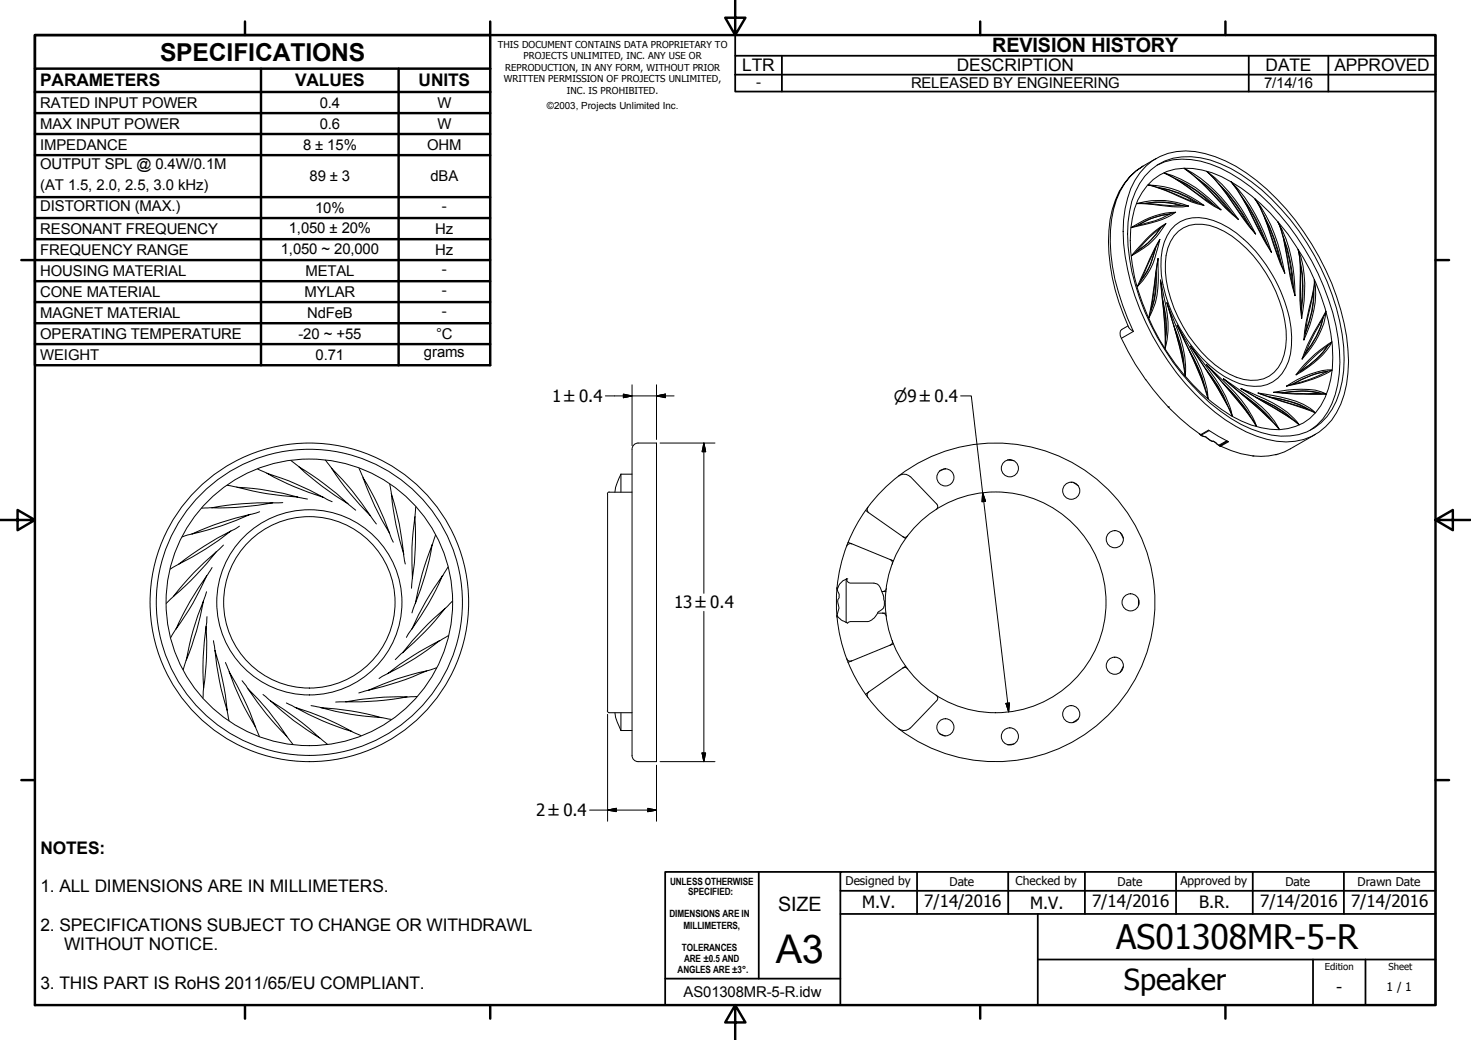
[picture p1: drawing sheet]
<svg xmlns="http://www.w3.org/2000/svg" width="420mm" height="297mm" viewBox="0 0 420 297" stroke-linecap="round" stroke-linejoin="round" font-family="sans-serif">
<!-- layer: Visible (ISO) -->
<g fill="none" stroke="#000" stroke-width=".29">
<path d="M327.3 58.1a20 20 0 0 1 10 .7M327.3 47.4a17.1 17.1 0 0 1 16.9-3.5 43.1 43.1 0 0 1 20.4 12.9 73.1 73.1 0 0 1 20.4 42.9 30 30 0 0 1-4.6 20.3 16.9 16.9 0 0 1-18.6 5.5 44.5 44.5 0 0 1-20.4-12.9 73.7 73.7 0 0 1-20.5-43 32.2 32.2 0 0 1 3.3-18.1l1.4-2.2zM327.7 52.9a14.3 14.3 0 0 1 13-4.8 32 32 0 0 1 16.7 7.8 65.9 65.9 0 0 1 23.2 42.8 28.4 28.4 0 0 1-3.3 17.2 15 15 0 0 1-17.1 6.3 37.1 37.1 0 0 1-16.9-9.7 66.9 66.9 0 0 1-19.9-37 32.9 32.9 0 0 1 1.6-18.4l1.3-2.2zM328.7 48.6a16.1 16.1 0 0 1 14.2-3.5 37.7 37.7 0 0 1 17.4 9.1 70.7 70.7 0 0 1 23.5 44.8 30.6 30.6 0 0 1-3.3 17.9 15.8 15.8 0 0 1-17.4 7.4 43.2 43.2 0 0 1-22.9-14.6 71.3 71.3 0 0 1-17.6-35.8 34.8 34.8 0 0 1 1.7-19.1l1.2-2.4 1.5-2.1zM330.3 45.3l-3.8 2.1M330.5 47.2a19.1 19.1 0 0 1 15.2-.4 51.4 51.4 0 0 1 22.3 17.5 69.7 69.7 0 0 1 14.6 35.9 30.3 30.3 0 0 1-3.4 17.5l-1.4 2-1.7 1.8-1.8 1.4M331.2 53.7a26.2 26.2 0 0 1 10.2 4.1M336.4 51.4a32.9 32.9 0 0 1 9.7 6.9M342.4 51.4a38.2 38.2 0 0 1 8.8 8.9M348.8 53.3a47.4 47.4 0 0 1 7.5 10.5M355.2 57.1a49.9 49.9 0 0 1 6 11.5M330.1 70.8a22.3 22.3 0 0 1-4.1 9.1"/>
<path d="M330.2 78a27.9 27.9 0 0 1-1.3 10.1M331.5 65.1a19.2 19.2 0 0 1-6.9 6.7M333.9 61.2a20 20 0 0 0-8.7 3M333.9 61.2l-.1 .1M333.9 61.2h.1M335.7 64.3a10.9 10.9 0 0 1 10.9-1.3 33.8 33.8 0 0 1 16 14.1 38.2 38.2 0 0 1 6.3 21.6 12.6 12.6 0 0 1-5.4 10.4 12.2 12.2 0 0 1-11.5-.4 36.5 36.5 0 0 1-14.9-14.9 38.6 38.6 0 0 1-5.5-17.8 14.7 14.7 0 0 1 4.1-11.7zM336.6 66a10.4 10.4 0 0 1 10.9-.9 33.9 33.9 0 0 1 15.6 15.5 32.5 32.5 0 0 1 4.1 18.6 9.9 9.9 0 0 1-8 9.4 16.9 16.9 0 0 1-12.2-4.4 40.1 40.1 0 0 1-14.1-26.7 13.6 13.6 0 0 1 3.7-11.5zM361.3 62.2a46.4 46.4 0 0 1 4.3 12.3M366.7 68.4a45.6 45.6 0 0 1 2.4 12.7M371.4 75.6a36.1 36.1 0 0 1 .2 12.4M320.4 94.1a1.95 1.95 0 0 0-.1 2.5 66.1 66.1 0 0 0 7 11.8M322.4 93.5l1.3 1.2"/>
<path d="M332.1 85.9a30.6 30.6 0 0 1 .8 10M335.5 93.7a33.2 33.2 0 0 1 2.4 9.5M375.2 83.1a28.2 28.2 0 0 1-2.3 11.6M377.8 90.9a21.9 21.9 0 0 1-5 10M379.2 98.7l-1.4 1.9a28 28 0 0 1-6.4 5.4M333.7 116.3h.1M333.7 116.3a58.4 58.4 0 0 0 9.3 7.8M339.9 100.6a40.4 40.4 0 0 1 3.8 8.8M344.9 106.2a35.5 35.5 0 0 1 5 8.1M349.9 110.1a37.2 37.2 0 0 1 6.4 7.7M354.6 112.5a37 37 0 0 1 8 7M358.9 113.6a32.1 32.1 0 0 1 9.5 5.6"/>
<path d="M362.8 113.5a29.8 29.8 0 0 1 10.5 3.3M366.3 112.2a24.5 24.5 0 0 1 10.6 .1M378.9 106.2l-1 .1a24.9 24.9 0 0 0-8.6 3.4M378.9 106.2l-.2 .1M379 106.1l-.1 .1M64.9 138.6l2.9 .6M73.6 134l2.7 1.2M83.1 131.6l2.3 1.7M93 131.4l1.7 2.4M102.6 133.8l1.1 2.6M111.3 138.3l.5 2.8M177.4 135.4v5.2"/>
<path d="M177.4 135.4a15.4 15.4 0 0 0-1.8 5.2M177.4 135.4h3.1M182.2 126.5h5.3v91h-5.3M182.3 126.5a1.75 1.75 0 0 0-1.8 1.8v87.5a1.75 1.75 0 0 0 1.8 1.7M256.7 135.9a2.44 2.44 0 0 1 3.3 .3M260 136.1l7.5 7.8M270 133.9l-1.7 .7M287.7 131.4l1.9 .2M306.4 137.7l1.6 1.1M342.9 124.2l.4 .3M345.2 122.9l5.7 3.3M345.4 123l-2.2 1.3"/>
<path d="M348.2 127.2l.2 .2M348.5 127.4h.2a29.8 29.8 0 0 0 9.2 2.8M348.5 127.4h.1M350.4 125.9l-2.2 1.2M350.5 126l-2.1 1.2M350.7 126.1l-2.2 1.3M357.9 130.2h.1M364.4 129.8h.1M375.7 124.1l-8.9 5-2.4 .7M54.9 152.5l-2.8 .8M60.5 145l-2.9 .1M63.8 155.7l-.8 .8a90.3 90.3 0 0 0-13.4 13.8l3.3-2.9a91.2 91.2 0 0 0 8.8-9.7"/>
<path d="M68.4 150.3l-1 .6a83.3 83.3 0 0 0-16.3 10.2l3.9-2a82.6 82.6 0 0 0 10.9-7.4M74.2 146.2l-1.1 .3a88.6 88.6 0 0 0-18.2 6l4.2-1.1a77.3 77.3 0 0 0 12.3-4.5M80.8 143.6h-1.2a90.2 90.2 0 0 0-19.1 1.4h4.4a88.9 88.9 0 0 0 13-1.4M85 142a86.2 86.2 0 0 1-17.2-2.8 91.2 91.2 0 0 1 18.9 3.2l1.1 .1M92.3 142a79.5 79.5 0 0 1-16-6.8 103.2 103.2 0 0 1 18.6 8.1M99.4 143.9a84.8 84.8 0 0 1-14-10.6 93.3 93.3 0 0 1 15.3 11.7l.9 .7M105.8 147.3a77.5 77.5 0 0 1-11.1-13.5 109.7 109.7 0 0 1 12.8 15.9M111.3 152.3a91.5 91.5 0 0 1-7.6-15.9 107.1 107.1 0 0 1 8.6 18.5M115.3 158.3a83 83 0 0 1-3.5-17.2 83.5 83.5 0 0 1 3.7 18.9l.3 1.1M118.7 144.8l-.2 2.8M124.4 152.8l-1 2.8M173.5 141.1v61.9"/>
<path d="M174 140.5l-.5 .6M174.1 140.6h6.4M241.8 155.9a45.5 45.5 0 0 0-2.7 11.9M241.8 155.9a45.5 45.5 0 0 1 14.9-20 45.5 45.5 0 0 1 61.2 5.4 45.5 45.5 0 0 1 0 61.5 45.5 45.5 0 0 1-61.2 5.4M242.3 154.9l1 .4M243.3 155.3a1.18 1.18 0 0 0-1.4 .6M243.3 155.3l11 4.5M247.3 145.8l.8 .6M247.9 144.9a1.16 1.16 0 0 0 .2 1.5M248.1 146.4l9.8 6.9M254.3 159.8a1.14 1.14 0 0 1 .6 1.3M254.3 159.8l.9 .4"/>
<path d="M257.9 153.3l.8 .5M259.3 153a.94 .94 0 0 1-1.4 .3M267.5 143.9l.3 .9-.4 .8M320 152.1l.8 1.6M49.6 170.3l-2.1 2M50.3 179.6l-1.5 2.5M51.1 161.1l-2.5 1.4M59 169l-.3 1.1a86.1 86.1 0 0 0-5.5 18.4l1.6-4.1a81.4 81.4 0 0 0 3.3-12.7M59.1 176.1v1.1a95.7 95.7 0 0 0-.9 19.3l.5-4.4a75.8 75.8 0 0 0 .2-13.2M60.6 162.1l-.6 1a94.9 94.9 0 0 0-9.7 16.5l2.5-3.6a70.7 70.7 0 0 0 6.3-11.5M117.7 179.6a84.6 84.6 0 0 1 8.7-15.1 103.2 103.2 0 0 1-10.3 17.5M117.8 165.1a83.4 83.4 0 0 1 .7-17.5 86.4 86.4 0 0 1-.9 19.3l-.1 1.1"/>
<path d="M118.6 172.4a85.7 85.7 0 0 1 4.8-16.8 102.5 102.5 0 0 1-5.7 19.5M128 162l-1.6 2.5M129.2 171.8l-2.1 2M239.1 176.1v.1M239.1 167.8v.3M239.1 168v.2M239.1 176.2a45.5 45.5 0 0 0 2.7 11.9M239.1 167.8l-.2 3.8 .2 4.5M239.1 175.8v.3M239.1 168.4l.1 .2M239.1 175.9v.4M240.5 166.2l1.4-.9-.2 .2v12.2l.2 .1a5.2 5.2 0 0 1-2.8-2v-.3a4.2 4.2 0 0 0 .2-3.7l.3-1a3.5 3.5 0 0 0-.5-2.5l.7-1.5z"/>
<path d="M241.9 165.3h.1M241.9 165.3a1.09 1.09 0 0 0 1 1.2h6.7a2.17 2.17 0 0 1 2.1 2.1l.6 1.4 .2 1.5a2.64 2.64 0 0 1-1.7 3.4 4.6 4.6 0 0 1-3 2.6h-4.9l-.8 .5-.2-.2M250.7 175.1h2.3M251.9 169h1.1M252.1 175.1a1.11 1.11 0 0 1 1.1 .9M253.2 168.1a1.11 1.11 0 0 1-1.1 .9M325.2 171.1v1.9M53.2 188.5l-.9 2.8M58.2 196.5l-.2 2.9M61 183l.2 1.1a93.5 93.5 0 0 0 3.7 18.8l-.9-6.5-1.4-6.4-1.2-4.2M64.4 189.2l.4 1a86.6 86.6 0 0 0 8.2 17.4l-1.6-4a92.5 92.5 0 0 0-5.9-11.7M69.2 194.4l.6 .9a94.5 94.5 0 0 0 12.1 15l-2.5-3.6a71.3 71.3 0 0 0-8.5-9.9"/>
<path d="M75.1 198.4l.9 .7a90.4 90.4 0 0 0 15.2 11.6l-3.2-2.9a94.8 94.8 0 0 0-10.7-7.6M105.2 197.2a79.7 79.7 0 0 1 16.7-5.6 117.3 117.3 0 0 1-19.4 6.3M110.7 192.4a86.4 86.4 0 0 1 14.8-9.4 103.9 103.9 0 0 1-17.2 10.8M115 186.4a80.3 80.3 0 0 1 12.1-12.6 91 91 0 0 1-13.4 13.8l-.8 .8M119.1 198.9l-2.9 .2M124.7 190.7l-2.8 .9M128.1 181.5l-2.6 1.5M241.8 188.1a45.5 45.5 0 0 0 14.9 20.1M241.9 188.1a1.03 1.03 0 0 0 1.4 .7M243.3 188.8l-1 .4M248.1 197.7a1.16 1.16 0 0 0-.2 1.5M248.1 197.7l-.8 .6"/>
<path d="M254.3 184.3l-11 4.5M254.9 182.9a1.06 1.06 0 0 1-.6 1.4M255.2 183.9l-.9 .4M257.9 190.8a.94 .94 0 0 1 1.4 .3M257.9 190.8l-9.8 6.9M258.7 190.2l-.8 .6M267.4 198.5l.4 .8-.3 .8M320.8 190.4l-.8 1.6M64.9 202.9l.5 3M73 207.6l1.1 2.8M81.8 200.8l1 .5a93.9 93.9 0 0 0 17.7 7.6l-3.9-2a78 78 0 0 0-12.3-4.9M81.9 210.3l1.8 2.3"/>
<path d="M88.8 201.5l1.2 .2a90.1 90.1 0 0 0 18.9 3.3l-4.3-1.1a82.4 82.4 0 0 0-13-1.8M91.2 210.7l2.3 1.9M98.7 200.5a78 78 0 0 1 17.5-1.4 104.5 104.5 0 0 1-20.3 1.4M100.5 208.9l2.6 1.2M108.9 205l2.9 .5M173.5 203l.5 .6h6.5M175.6 203.6l.2 1.3 1.6 3.7M177.4 203.6v5M177.4 208.6h3.1M260 207.9a2.44 2.44 0 0 1-3.3 .2M267.5 200.1l-7.5 7.8M268.3 209.5l1.7 .7"/>
<path d="M284.4 203.6a31.5 31.5 0 0 1-27.7-46.7 31.5 31.5 0 0 1 54.2-1.9 31.5 31.5 0 0 1-24.3 48.5l-2.2 .1M289.6 212.5l-1.9 .2M308 205.3l-1.6 1.1"/>
<circle cx="270" cy="136.4" r="2.44"/>
<circle cx="288.4" cy="133.7" r="2.44"/>
<circle cx="306" cy="140.2" r="2.44"/>
<circle cx="318.4" cy="154" r="2.44"/>
<circle cx="88.4" cy="172" r="26.5"/>
<circle cx="88.4" cy="172" r="40.9"/>
<circle cx="88.4" cy="172" r="45.5"/>
<circle cx="88.4" cy="172" r="43.7"/>
<circle cx="88.4" cy="172" r="24.5"/>
<circle cx="322.9" cy="172" r="2.44"/>
<circle cx="318.4" cy="190.1" r="2.44"/>
<circle cx="270" cy="207.7" r="2.44"/>
<circle cx="288.4" cy="210.3" r="2.44"/>
<circle cx="306" cy="204" r="2.44"/>
</g>
<!-- layer: Visible Narrow (ISO) -->
<g fill="none" stroke="#000" stroke-width=".29">
<path d="M324.7 58.2a22.2 22.2 0 0 1 14.8 .7 32.5 32.5 0 0 1-10.2-.5zM324.7 58.2l1.7-.2 8.8 .8 2.7-.1M327.2 58.1a22.6 22.6 0 0 1 11.3 .7l1 .1M327.9 52.8a26.7 26.7 0 0 1 16 5.9 64.6 64.6 0 0 1-11.2-4.4zM327.9 52.8l5.2 1.6 6.1 2.6 3 1M330.8 53.6a26.8 26.8 0 0 1 11.4 4.4l1.7 .7M332.5 49.4a34.5 34.5 0 0 1 16.2 10.5 49.4 49.4 0 0 1-9.4-6.4l-4.3-2.8zM332.5 49.4l5.1 2.8 6.4 4.6 3.1 2M335.9 51.1a40 40 0 0 1 11.7 8.1l1.1 .7M338.2 48.1a43.2 43.2 0 0 1 15.6 14.6 62.5 62.5 0 0 1-9.1-9.1l-4.1-3.8zM338.2 48.1l1 .7a96.6 96.6 0 0 1 11.5 11.1l3.1 2.8M341.8 50.8a41.7 41.7 0 0 1 10.3 10.4"/>
<path d="M344.7 48.9a53.9 53.9 0 0 1 8.9 11.4l3.3 4.5 1.7 2.1-4.1-5.5a71.8 71.8 0 0 0-9.1-11.8l-.7-.7a46.5 46.5 0 0 1 13.9 18M348.2 52.6a47.2 47.2 0 0 1 9 12.3M351.6 51.9a50.3 50.3 0 0 1 11.6 20.2l-1.6-2.5-2.7-5.1a57.8 57.8 0 0 0-7.3-12.6zM351.6 51.9a38 38 0 0 1 5.8 9.4l5.8 10.8M354.6 56.1a49.8 49.8 0 0 1 7.3 13.8M358.5 56.8a46.5 46.5 0 0 1 8.5 21.2l-1.2-2.6-2-5.4a46.6 46.6 0 0 0-5.3-13.2zM358.5 56.8a33.9 33.9 0 0 1 4.3 9.7l2.5 7.2 1.7 4.3M323.1 65a23.5 23.5 0 0 1 12.7-4.4 30.6 30.6 0 0 1-11.6 4.2zM324.6 71.9l-1.4 1.2M327.2 68.5l2.4-2.2 3.4-2.4a22.8 22.8 0 0 1-9.8 9.2zM330.1 70.7a22.1 22.1 0 0 1-4.2 9.4M330.3 77.6a24 24 0 0 1-1.6 11"/>
<path d="M330.8 73.8v2.3a24.3 24.3 0 0 1-2.7 14.8l1-5zM330.8 73.8l-.8 5.6a56.8 56.8 0 0 1-1.9 11.5M331.3 68.4l-.5 1.9a21.6 21.6 0 0 1-5.9 11.5l3.5-7.8zM331.3 68.4l-5.4 11.8-1 1.6M331.5 80l1 4.9a27.5 27.5 0 0 1 .3 14.6 172 172 0 0 0-1.3-19.5zM331.5 80v.6a105.5 105.5 0 0 1 1.3 18.9M331.5 65.1a21.3 21.3 0 0 1-6.9 6.8M333 63.9a43.7 43.7 0 0 0-8.4 8M334.4 61.1a36.5 36.5 0 0 1-10.2 3.5l-1.1 .4M335.8 60.6l-.9 .3a23.2 23.2 0 0 0-9.9 3.5M360.9 61.3a53 53 0 0 1 5.2 14.5M365 63.4a42.5 42.5 0 0 1 4.9 21 84.6 84.6 0 0 1-2.8-13.7 25.6 25.6 0 0 0-2.1-7.3z"/>
<path d="M365 63.4a31.6 31.6 0 0 1 2.6 9.5l2.3 11.5M366.5 67.6a45.7 45.7 0 0 1 2.9 14.7M370.8 71.2a35.3 35.3 0 0 1 1 19.7 106.1 106.1 0 0 1-.5-15.4zM370.8 71.2a26.6 26.6 0 0 1 .7 8.9l.3 10.8M371.4 74.9a40.8 40.8 0 0 1 .3 14M375.4 79.9a28.9 28.9 0 0 1-3 17.2 91.7 91.7 0 0 1 2.6-13.7zM375.4 79.9a46.7 46.7 0 0 1-2 11.5l-.6 3.9M322.2 93.1l-1.8 1M322.4 93.5a56.6 56.6 0 0 1-5.3-30.7 21.1 21.1 0 0 1 9.4-15.4 19.8 19.8 0 0 0-9 15.3 54.6 54.6 0 0 0 4.6 28.2l1.6 3.8-3.4 1.9M332 85.3a29.1 29.1 0 0 1 .9 11.5M333.3 86.5l1 2.6a40.4 40.4 0 0 1 4.3 16.9l-.1 1.4a141.9 141.9 0 0 0-5.2-20.9zM333.3 86.5a156.3 156.3 0 0 1 5.2 19.7v1.2"/>
<path d="M335.2 92.9a35.4 35.4 0 0 1 3 11.5M336.2 92.9l2.9 5a35.3 35.3 0 0 1 6 16 145.2 145.2 0 0 0-8.9-21zM336.2 92.9a165.2 165.2 0 0 1 8.4 19l.5 2M339.5 99.7a40.8 40.8 0 0 1 4.7 11.2M340 98.9l3.6 4.5a37.6 37.6 0 0 1 8.4 15.5 143.4 143.4 0 0 0-12-20zM340 98.9a156 156 0 0 1 11.6 18.9l.4 1.1M372.8 95.3h.1M375.3 82.7a33 33 0 0 1-2.6 13.1l-.3 1.3M378 90.7a27 27 0 0 1-5.7 11.1l-.4 .7M378.7 88.9a21.8 21.8 0 0 1-5.4 12.1l-1.4 1.5a81.3 81.3 0 0 1 6.8-13.6zM378.7 88.9l-.9 2.1-3.7 7-1.4 3.2M379.3 98.7a26 26 0 0 1-8.5 7.8l-.6 .5"/>
<path d="M380.4 97.6l-.5 .6a51.3 51.3 0 0 0-8.6 7.9M327.3 108.4l2 2.8 4.4 5.1M344.3 105.3a37.2 37.2 0 0 1 6.3 10.5M344.6 104.1l4 3.9a36.7 36.7 0 0 1 10.3 13.8 160.4 160.4 0 0 0-14.3-17.7zM344.6 104.1a165.4 165.4 0 0 1 13.8 16.7l.5 1M349.3 109.4a43.8 43.8 0 0 1 8 9.7M349.4 108.2l4.4 3a32 32 0 0 1 11.6 11.4 151.4 151.4 0 0 0-16-14.4zM349.4 108.2a163 163 0 0 1 15.4 13.6l.6 .8M354.1 112.1a37.1 37.1 0 0 1 9.4 8.3M354.5 111l4.3 1.9a27.3 27.3 0 0 1 12.3 8.4 178.4 178.4 0 0 0-16.6-10.3zM354.5 111l.6 .3a160.5 160.5 0 0 1 15.3 9.3l.7 .7M358.6 113.4a31.3 31.3 0 0 1 10.6 6.3"/>
<path d="M359.3 112.3l4.2 .7a23.9 23.9 0 0 1 11.5 4.2l.7 .7zM359.3 112.3l6.7 2.2a40 40 0 0 1 9.7 3.4M362.6 113.4a26 26 0 0 1 11.3 3.6M363.7 112.1l1.9-.4a26.7 26.7 0 0 1 11.8 .2l1.4 .7a127.8 127.8 0 0 1-15.1-.5zM363.7 112.1l9.6 .3 4-.1M366.2 112.2a26.5 26.5 0 0 1 12.2 .3l.4 .1M367.5 110.3a25.5 25.5 0 0 1 12.4-4.7l.6 .1a38.7 38.7 0 0 1-13 4.6zM372.6 104.1a35.5 35.5 0 0 1 7.8-6.5 24.8 24.8 0 0 1-10.2 9.4zM379.2 106a26.9 26.9 0 0 0-10 3.8M380.5 105.7a8.4 8.4 0 0 0-3.7 1.5 43.6 43.6 0 0 1-8.8 2.8l-.5 .3M342.5 123.9l.7 .5a5 5 0 0 1 2.6 1.4l1.1 .4 1.3 1M342.6 123.9l.9 .6a3.1 3.1 0 0 1 2.1 1.2l.3 .2a4.5 4.5 0 0 1 2.5 1.4l.2 .1"/>
<path d="M345.2 122.9l-2.2 1.2 .2 .2M348.2 127.1l.2 .1M348.4 127.4h.1M350.9 126.2l-2.4 1.2M364.4 129.8l-2.1 .4h-4.4"/>
</g>
<!-- layer: Border (ISO) -->
<g fill="none" stroke="#000" stroke-width=".7">
<path d="M10 10h400v277.1h-400zM70 6.1v3.9M140 6.1v3.9M210 0v10l-2.9-4.9h5.8l-2.9 4.9M280 6.1v3.9M350 6.1v3.9M6.1 74.3h3.9M410 74.3h3.9M0 148.5h10l-5-2.8v5.7l5-2.9M410 148.5l5 2.9v-5.7l-5 2.8h10M6.1 222.8h3.9M410 222.8h3.9"/>
<path d="M70 287.1v3.8M140 287.1v3.8M210 287.1l2.9 4.9h-5.8l2.9-4.9v9.9M280 287.1v3.8M350 287.1v3.8"/>
</g>
<!-- layer: Title (ISO) -->
<g fill="none" stroke="#000" stroke-width=".51">
<path d="M216.7 249v30.5M240 249h-50v38.1h50M240 249h170v38.1h-170zM240 254.4h170M261.9 249v12M288 249v12M309.9 249v12M335.9 249v12M357.8 249v12M383.9 249v12M190 279.5h50M240 261h170"/>
<path d="M296.4 274.1h113.6M296.4 261v26.1M375 274.1v13M390 274.1v13"/>
</g>
<!-- layer: Symbol (ISO) -->
<path d="M210 15.9v-5.9h200v5.9M223.3 15.9v10.2M356.7 15.9v10.2M379.4 15.9v10.2M410 15.9h-200v5.4M410 15.9v10.2h-200v-4.8M210 21.3h200" fill="none" stroke="#000" stroke-width=".51"/>
<g fill="none" stroke="#000" stroke-width=".7">
<path d="M10 19.6v-9.6h130v9.6M74.5 19.6v84.7M113.9 19.6v84.7M140 19.6h-130v6.7M140 19.6v84.7h-130v-78M10 26.3h130M10 32.3h130M10 38.3h130M10 44.3h130M10 56.3h130M10 62.3h130M10 68.3h130"/>
<path d="M10 74.3h130M10 80.3h130M10 86.3h130M10 92.3h130M10 98.3h130"/>
</g>
<!-- layer: Dimension (ISO) -->
<g fill="none" stroke="#000" stroke-width=".29">
<path d="M172.9 113.1h19.6M178.1 112.6l2.4 .5-2.4 .5zM180.5 109.9v17.4M187.5 113.1l2.6-.5v1zM187.5 109.9v15.6M274.4 113.1h3l10.7 90.2M188.5 126.5h15.7M201 126.5l.5 2.5h-1zM201 126.5v43M280.7 140.8l.8 2.4-1 .1zM201 174.6v42.9M173.5 204v30.6"/>
<path d="M187.5 218.6v16M188.5 217.5h15.7M200.5 215.1h1l-.5 2.4zM287.3 200.9l1.1-.1-.3 2.5zM168.4 231.4h19.1M173.5 231.4l2.5-.5v.9zM185 230.9l2.5 .5-2.5 .4z"/>
</g>
<g fill="#000" stroke="#000" stroke-width=".29">
<path d="M178.1 113.6l2.4-.5zM178.1 112.6l2.4 .5-2.4 .5zM187.5 113.1l2.6-.5zM187.5 113.1l2.6-.5v1zM201 126.5l.5 2.5zM201 126.5l.5 2.5h-1zM280.7 140.8l.8 2.4zM280.7 140.8l.8 2.4-1 .1zM200.5 215.1l.5 2.4zM200.5 215.1h1l-.5 2.4zM287.3 200.9l.8 2.4zM287.3 200.9l1.1-.1-.3 2.5z"/>
<path d="M173.5 231.4l2.5-.5zM173.5 231.4l2.5-.5v.9zM185 231.8l2.5-.4zM185 230.9l2.5 .5-2.5 .4z"/>
</g>
<text font-size="11.3" x="221.6" y="275.1">A3</text>
<text font-size="9.7" x="318.8" y="271">AS01308MR-5-R</text>
<text font-size="8.3" x="321" y="282.9">Speaker</text>
<text font-size="7" x="45.7" y="17.3">SPECIFICATIONS</text>
<g font-size="5.7">
<text x="283.4" y="15">REVISION HISTORY</text>
<text x="222.2" y="260.3">SIZE</text>
</g>
<g font-size="5">
<text x="212" y="20.4">LTR</text>
<text x="273.3" y="20.4">DESCRIPTION</text>
<text x="361.5" y="20.4">DATE</text>
<text x="381.1" y="20.4">APPROVED</text>
<text x="11.5" y="24.7">PARAMETERS</text>
<text x="84.3" y="24.7">VALUES</text>
<text x="119.6" y="24.7">UNITS</text>
<text x="11.6" y="243.8">NOTES:</text>
<text x="11.6" y="254.9">1. ALL DIMENSIONS ARE IN MILLIMETERS.</text>
<text x="11.6" y="265.9">2. SPECIFICATIONS SUBJECT TO CHANGE OR WITHDRAWL</text>
<text x="18.4" y="271.4">WITHOUT NOTICE.</text>
<text x="11.6" y="282.4">3. THIS PART IS RoHS 2011/65/EU COMPLIANT.</text>
</g>
<g font-size="4.8">
<text x="157.7" y="114.9">1 ±0.4</text>
<text x="192.5" y="173.8">13 ±0.4</text>
<text x="153.2" y="233.1">2 ±0.4</text>
<text x="246.3" y="259.4">M.V.</text>
<text x="264" y="259.2">7/14/2016</text>
<text x="294.3" y="259.5">M.V.</text>
<text x="311.9" y="259.1">7/14/2016</text>
<text x="342.5" y="259.4">B.R.</text>
<text x="359.9" y="259.2">7/14/2016</text>
<text x="385.9" y="259.2">7/14/2016</text>
<text x="381.6" y="283.6">-</text>
</g>
<text font-size="4.6" x="255.3" y="114.8">⌀9 ±0.4</text>
<g font-size="4.3">
<text x="216" y="24.8">-</text>
<text x="260.2" y="25.3">RELEASED BY ENGINEERING</text>
<text x="361.1" y="25.3">7/14/16</text>
<text x="11.5" y="30.8">RATED INPUT POWER</text>
<text x="91.3" y="30.8">0.4</text>
<text x="125" y="30.8">W</text>
<text x="11.5" y="36.8">MAX INPUT POWER</text>
<text x="91.3" y="36.8">0.6</text>
<text x="125" y="36.8">W</text>
<text x="11.5" y="42.8">IMPEDANCE</text>
<text x="86.6" y="42.8">8 ± 15%</text>
<text x="122" y="42.8">OHM</text>
<text x="11.5" y="48.4">OUTPUT SPL @ 0.4W/0.1M</text>
<text x="88.4" y="51.7">89 ± 3</text>
<text x="122.9" y="51.7">dBA</text>
<text x="11.5" y="54.4">(AT 1.5, 2.0, 2.5, 3.0 kHz)</text>
<text x="11.5" y="60.4">DISTORTION (MAX.)</text>
<text x="90" y="60.8">10%</text>
<text x="126.2" y="60.4">-</text>
<text x="11.5" y="66.7">RESONANT FREQUENCY</text>
<text x="82.5" y="66.5">1,050 ± 20%</text>
<text x="124.3" y="66.8">Hz</text>
<text x="11.5" y="72.7">FREQUENCY RANGE</text>
<text x="80.2" y="72.5">1,050 ~ 20,000</text>
<text x="124.3" y="72.8">Hz</text>
<text x="11.5" y="78.8">HOUSING MATERIAL</text>
<text x="87.2" y="78.8">METAL</text>
<text x="126.2" y="78.3">-</text>
<text x="11.5" y="84.8">CONE MATERIAL</text>
<text x="87" y="84.8">MYLAR</text>
<text x="126.2" y="84.4">-</text>
<text x="11.5" y="90.8">MAGNET MATERIAL</text>
<text x="87.7" y="90.8">NdFeB</text>
<text x="126.2" y="90.3">-</text>
<text x="11.5" y="96.8">OPERATING TEMPERATURE</text>
<text x="85.2" y="96.8">-20 ~ +55</text>
<text x="121.1" y="102">grams</text>
<text x="124.6" y="96.8">°C</text>
<text x="11.5" y="102.8">WEIGHT</text>
<text x="90.1" y="102.8">0.71</text>
<text x="195.3" y="284.7">AS01308MR-5-R.idw</text>
</g>
<g font-size="3.4">
<text x="241.5" y="252.7">Designed by</text>
<text x="271.2" y="253">Date</text>
<text x="290.1" y="252.7">Checked by</text>
<text x="319.2" y="253">Date</text>
<text x="337.2" y="252.7">Approved by</text>
<text x="367.2" y="253">Date</text>
<text x="387.7" y="253">Drawn Date</text>
<text x="396" y="283.1">1 / 1</text>
</g>
<g font-size="2.9">
<text x="191.4" y="252.7">UNLESS OTHERWISE</text>
<text x="196.5" y="255.8">SPECIFIED:</text>
<text x="191.2" y="262.1">DIMENSIONS ARE IN</text>
<text x="195.2" y="265.2">MILLIMETERS,</text>
<text x="194.8" y="271.5">TOLERANCES</text>
<text x="195.4" y="274.6">ARE ±0.5 AND</text>
<text x="193.5" y="277.8">ANGLES ARE ±3°.</text>
</g>
<text font-size="2.8" x="156.2" y="31.2">©2003, Projects Unlimited Inc.</text>
<g font-size="2.7">
<text x="142.2" y="13.6">THIS DOCUMENT CONTAINS DATA PROPRIETARY TO</text>
<text x="149.5" y="16.9">PROJECTS UNLIMITED, INC. ANY USE OR</text>
<text x="144" y="23.5">WRITTEN PERMISSION OF PROJECTS UNLIMITED,</text>
<text x="144.3" y="20.2">REPRODUCTION, IN ANY FORM, WITHOUT PRIOR</text>
<text x="161.9" y="26.8">INC. IS PROHIBITED.</text>
<text x="378.4" y="277.1">Edition</text>
<text x="396.6" y="277.1">Sheet</text>
</g>
</svg>
